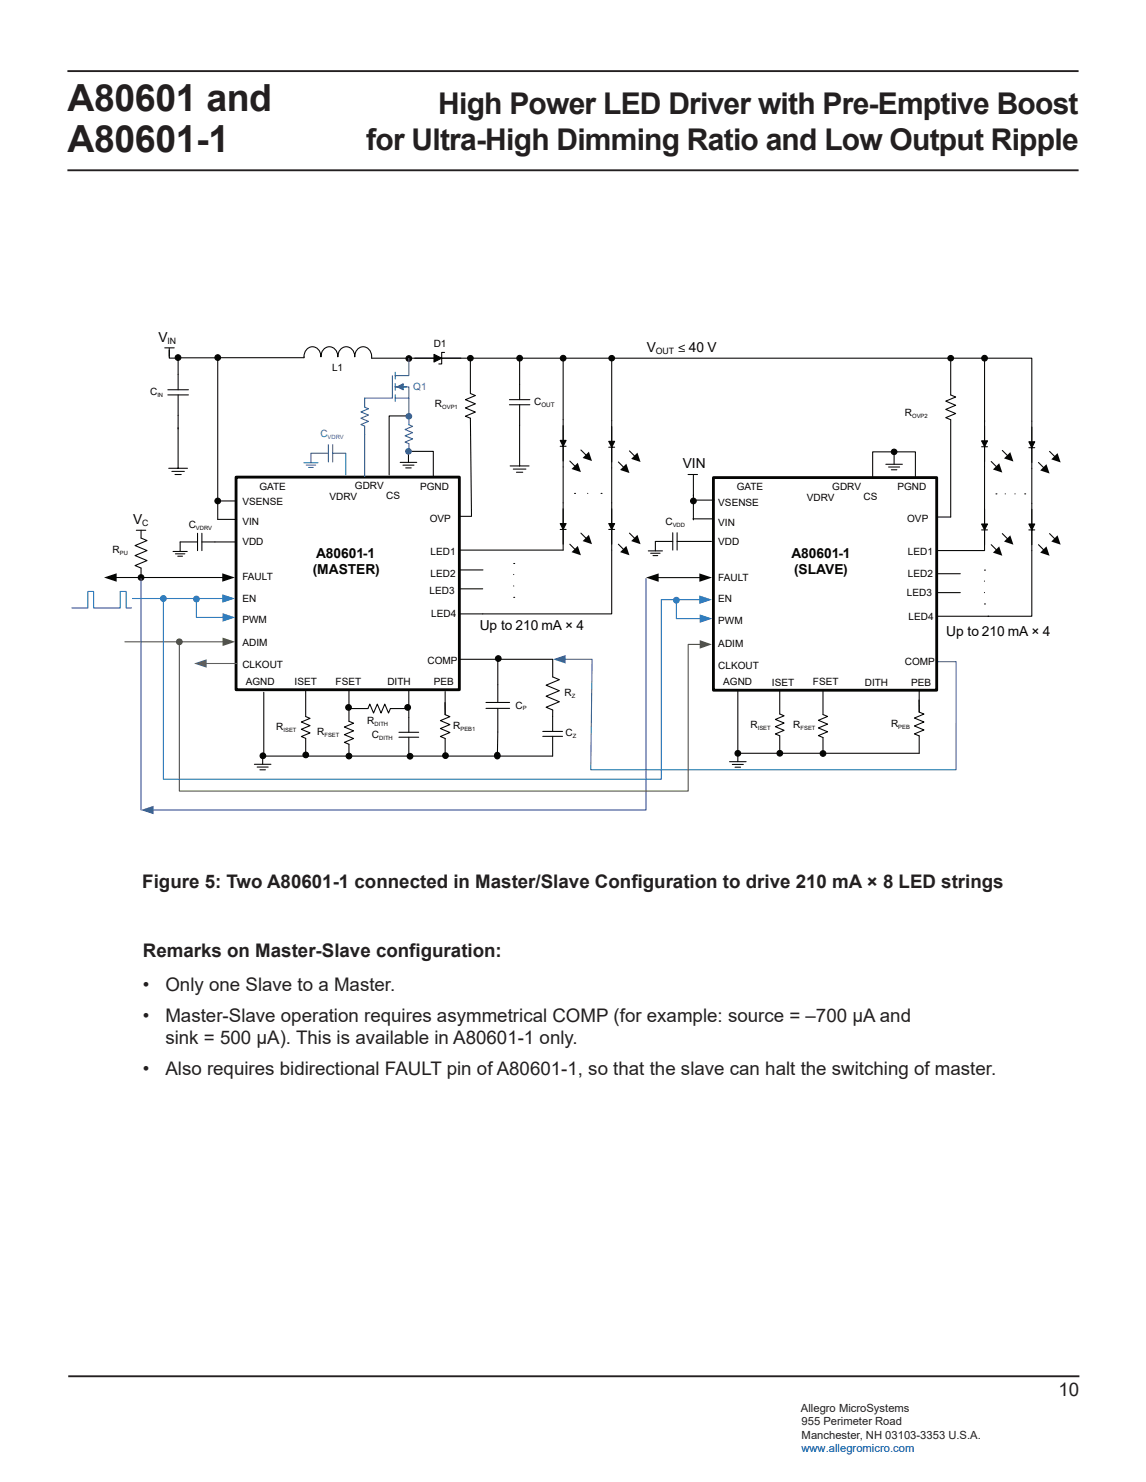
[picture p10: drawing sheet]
<svg xmlns="http://www.w3.org/2000/svg" width="216mm" height="279mm" viewBox="0 0 216 279" stroke-linecap="round" stroke-linejoin="round" font-family="sans-serif">
<path d="M12.7 13.4h190.5M12.7 32.1h190.5M12.9 259.5h190.5" fill="none" stroke="#231f20" stroke-width=".35"/>
<path d="M44.5 90h42v40h-42z" fill="none" stroke="#040503" stroke-width=".53"/>
<path d="M88.6 74.2l1 .4-1.9 .8 1.9 .7-1.9 .8 1.9 .8-1.9 .8 .9 .4 .2 18.4M96 75.3h3.8M96 76.3h3.8M97.9 72.5v2.8M97.9 76.3v3.9M96.1 87.8h3.6M96.7 88.4h2.4M97.3 89h1.2M97.9 80.1v7.7M26.6 101.4l1.1 .5-2.3 1 2.3 .9-2.3 .9 2.3 1-2.3 .9 1.2 .5" fill="none" stroke="#040503" stroke-width=".2"/>
<path d="M23.5 121h18.9" fill="none" stroke="#4f622c" stroke-width=".2"/>
<path d="M41.9 120.2l2.4 .8-2.4 .8z" fill="#4f622c"/>
<path d="M106.1 79.1v8.9M105.5 84.1h1.2M107.3 86.9l1.1 1.1M109.4 84.8l1.1 1.1M86.5 103.7h19.6M86.5 115.7h4.5" fill="none" stroke="#040503" stroke-width=".2"/>
<g fill="#040503">
<path d="M107.7 88.4l1.2-1.2 .5 1.8z"/>
<path d="M109.8 86.3l1.1-1.1 .6 1.7z"/>
<path d="M105.5 83h1.2l-.6 1.1z" fill-rule="evenodd"/>
</g>
<path d="M115.2 79.3v8.9M105.5 83h1.2l-.6 1.1zM114.7 84.3h1.1M116.5 87.1l1.1 1.1M118.6 85l1 1.1" fill="none" stroke="#040503" stroke-width=".2"/>
<g fill="#040503">
<path d="M116.8 88.6l1.2-1.2 .6 1.8z"/>
<path d="M118.9 86.5l1.2-1.2 .6 1.8z"/>
<path d="M114.7 83.2h1.1l-.6 1.1z" fill-rule="evenodd"/>
</g>
<path d="M105.5 99.8h1.2M106.1 94.8v8.9M114.7 83.2h1.1l-.6 1.1zM107.3 102.6l1.1 1.1M109.4 100.5l1.1 1.1" fill="none" stroke="#040503" stroke-width=".2"/>
<g fill="#040503">
<path d="M107.7 104.1l1.2-1.2 .5 1.8z"/>
<path d="M109.8 102l1.1-1.2 .6 1.8z"/>
<path d="M105.5 98.7h1.2l-.6 1.1z" fill-rule="evenodd"/>
</g>
<path d="M105.5 98.7h1.2l-.6 1.1zM114.7 99.8h1.1M115.2 94.8v8.9M116.5 102.6l1.1 1.1M118.6 100.5l1 1.1" fill="none" stroke="#040503" stroke-width=".2"/>
<g fill="#040503">
<path d="M116.8 104.1l1.2-1.2 .6 1.8z"/>
<path d="M118.9 102l1.2-1.2 .6 1.8z"/>
<path d="M114.7 98.7h1.1l-.6 1.1z" fill-rule="evenodd"/>
</g>
<path d="M114.7 98.7h1.1l-.6 1.1zM21.8 108.9h20.9" fill="none" stroke="#040503" stroke-width=".2"/>
<path d="M106.1 88v6.8M115.2 88.2v6.6" fill="none" stroke="#040503" stroke-width=".2" stroke-dasharray="8756.9 8756.9"/>
<path d="M19.6 108.9l2.4-.8v1.6z" fill="#040503"/>
<g fill="none" stroke="#040503" stroke-width=".2">
<path d="M31 65.6h1.8M31.6 73.5h3.9M31.6 74.5h3.9M31.9 65.7v1.5M33.6 70.6v2.9M33.6 74.5v3.8M76.7 67.5h11.6M25.7 100h1.8M26.6 100v1.4M31.8 88.3h3.5M32.4 88.9h2.3M33 89.5h1.1"/>
<path d="M33.6 80.6v7.7"/>
</g>
<path d="M81.8 66.8l1.4 .7-1.4 .8z" fill-rule="evenodd" fill="#040503"/>
<path d="M81.8 66.8l1.4 .7-1.4 .8zM83.8 66.4h-.6v2.2h-.5" fill="none" stroke="#040503" stroke-width=".2"/>
<circle cx="26.6" cy="108.9" r=".53" fill="#040503"/>
<g fill="none" stroke="#040503" stroke-width=".2">
<path d="M88.3 67.5h26.9v11.8M97.9 67.9v4.6M106.1 67.5v11.6M41 97.9h3.6"/>
<circle cx="26.6" cy="108.9" r=".53"/>
</g>
<circle cx="88.6" cy="67.5" r=".52" fill="#040503"/>
<circle cx="88.6" cy="67.5" r=".52" fill="none" stroke="#040503" stroke-width=".2"/>
<circle cx="97.9" cy="67.5" r=".53" fill="#040503"/>
<circle cx="97.9" cy="67.5" r=".53" fill="none" stroke="#040503" stroke-width=".2"/>
<circle cx="77" cy="67.6" r=".53" fill="#040503"/>
<circle cx="77" cy="67.6" r=".53" fill="none" stroke="#040503" stroke-width=".2"/>
<circle cx="33.5" cy="67.4" r=".53" fill="#040503"/>
<g fill="none" stroke="#040503" stroke-width=".2">
<path d="M40.5 67.5h-6.9v3.1"/>
<circle cx="33.5" cy="67.4" r=".53"/>
</g>
<circle cx="106.1" cy="67.5" r=".53" fill="#040503"/>
<g fill="none" stroke="#040503" stroke-width=".2">
<path d="M115.2 103.7v12h-24.2"/>
<circle cx="106.1" cy="67.5" r=".53"/>
</g>
<circle cx="41" cy="67.4" r=".53" fill="#040503"/>
<g fill="none" stroke="#040503" stroke-width=".2">
<path d="M31.9 66v1.5h1.1M33.6 78.3v2.6M41.4 67.4h15.9M57.3 67.3a1.62 1.62 0 0 1 1.6-1.9 1.62 1.62 0 0 1 1.6 1.9 1.62 1.62 0 0 1 1.6-1.9 1.62 1.62 0 0 1 1.5 1.9 1.62 1.62 0 0 1 1.6-1.9 1.62 1.62 0 0 1 1.6 1.9 1.62 1.62 0 0 1 1.6-1.9 1.62 1.62 0 0 1 1.6 1.9M86.5 97.3h2.3M108.2 93h.1M113.2 93h.1M86.5 111h4.4M86.5 107.5h4.5M96.8 112.6h.1M96.8 106.2h.1"/>
<circle cx="41" cy="67.4" r=".53"/>
</g>
<path d="M110.7 93h-1.2" fill="none" stroke="#040503" stroke-width=".2" stroke-dasharray="0 2.5"/>
<path d="M96.8 110.5v-3.2" fill="none" stroke="#040503" stroke-width=".2" stroke-dasharray="0 2.1"/>
<path d="M73.9 70.8v4.3h-5.2M74.5 75.1h2.5v3.5M74.5 70.2v1.3M74.5 72.3v1.3M74.5 74.4v1.3M76.6 72.9h-2.1h2.5v2.2M77 67.6v3.2h-2.5" fill="none" stroke="#3853a3" stroke-width=".2"/>
<path d="M74.8 72.9l1.2-.5v1.1z" fill="#3853a3"/>
<path d="M68.7 75v1.8l.7 .3-1.4 .6 1.4 .6-1.4 .5 1.4 .6-1.4 .6 .7 .3v9.6M74.8 72.9l1.2-.5v1.1zM77 78.4v1.7M77 83.6v1.5" fill="none" stroke="#3853a3" stroke-width=".2"/>
<path d="M77.2 78.4h-3.9v11.1M75.4 87.2h3.1M75.9 87.7h2.1M76.4 88.2h1.1M77 85.1v2.1" fill="none" stroke="#040503" stroke-width=".2"/>
<circle cx="77" cy="78.5" r=".52" fill="#3853a3"/>
<g fill="none" stroke="#3853a3" stroke-width=".2">
<path d="M57.2 87.2h2.7M57.7 87.7h1.8M58.1 88.1h.9M61.9 85.5h-3.3v1.7M61.9 83.8v3.3M62.7 83.8v3.3M62.7 85.5h2.4v4"/>
<circle cx="77" cy="78.5" r=".52"/>
</g>
<path d="M70 67.5h6.7M77.2 85.1h4.4v4.9M32.6 104h2.7M33 104.4h1.8M33.5 104.9h.9M33.9 102.2h3.3M33.9 102.2v1.8M37.2 100.5v3.3M38 100.5v3.3M38 102.2h6.5" fill="none" stroke="#040503" stroke-width=".2"/>
<circle cx="77" cy="85.1" r=".52" fill="#3853a3"/>
<circle cx="77" cy="85.1" r=".52" fill="none" stroke="#3853a3" stroke-width=".2"/>
<circle cx="41" cy="94.4" r=".53" fill="#040503"/>
<g fill="none" stroke="#040503" stroke-width=".2">
<path d="M185.5 79.2v8.9M40.9 94.4h3.6M184.9 84.2h1.1M186.7 87l1.1 1.1M188.8 84.9l1.1 1.1M176.6 103.8h8.9M176.6 116.2h9.7"/>
<circle cx="41" cy="94.4" r=".53"/>
</g>
<g fill="#040503">
<path d="M187.1 88.5l1.1-1.2 .6 1.8z"/>
<path d="M189.2 86.4l1.1-1.2 .6 1.8z"/>
<path d="M184.9 83.1h1.1l-.5 1.1z" fill-rule="evenodd"/>
</g>
<path d="M194.4 79.4v8.9M184.9 83.1h1.1l-.5 1.1zM193.8 84.4h1.1M195.6 87.2l1.1 1M197.7 85.1l1.1 1.1" fill="none" stroke="#040503" stroke-width=".2"/>
<g fill="#040503">
<path d="M196 88.7l1.1-1.2 .6 1.8z"/>
<path d="M198.1 86.6l1.1-1.2 .6 1.8z"/>
<path d="M193.8 83.3h1.1l-.5 1.1z" fill-rule="evenodd"/>
</g>
<path d="M184.9 99.9h1.1M185.5 94.9v8.9M193.8 83.3h1.1l-.5 1.1zM186.7 102.7l1.1 1M188.8 100.6l1.1 1.1" fill="none" stroke="#040503" stroke-width=".2"/>
<g fill="#040503">
<path d="M187.1 104.2l1.1-1.2 .6 1.8z"/>
<path d="M189.2 102.1l1.1-1.2 .6 1.8z"/>
<path d="M184.9 98.8h1.1l-.5 1.1z" fill-rule="evenodd"/>
</g>
<path d="M184.9 98.8h1.1l-.5 1.1zM193.8 99.9h1.1M194.4 94.9v8.9M195.6 102.7l1.1 1M197.7 100.6l1.1 1.1" fill="none" stroke="#040503" stroke-width=".2"/>
<g fill="#040503">
<path d="M196 104.2l1.1-1.2 .6 1.8z"/>
<path d="M198.1 102.1l1.1-1.2 .6 1.8z"/>
<path d="M193.8 98.8h1.1l-.5 1.1z" fill-rule="evenodd"/>
</g>
<path d="M193.8 98.8h1.1l-.5 1.1zM123.9 108.9h8.4" fill="none" stroke="#040503" stroke-width=".2"/>
<path d="M185.5 88.1v6.8M194.4 88.3v6.6" fill="none" stroke="#040503" stroke-width=".2" stroke-dasharray="8756.9 8756.9"/>
<path d="M121.7 108.9l2.4-.8v1.6z" fill="#040503"/>
<path d="M115.6 67.5h78.8v11.9M129.6 89.5h1.8" fill="none" stroke="#040503" stroke-width=".2"/>
<circle cx="115.3" cy="67.5" r=".52" fill="#040503"/>
<circle cx="115.3" cy="67.5" r=".52" fill="none" stroke="#040503" stroke-width=".2"/>
<circle cx="185.5" cy="67.5" r=".53" fill="#040503"/>
<g fill="none" stroke="#040503" stroke-width=".2">
<path d="M131 94.3h3.5M176.6 97.5h2.5M187.6 93.1h.1M193 93.1h.1M176.5 108.2h4.4M176.5 111.7h4.4M185.5 113.9h.1M185.5 107.5h.1M194.4 103.8v12.4h-8.3"/>
<circle cx="185.5" cy="67.5" r=".53"/>
</g>
<path d="M191.2 93.1h-2.7" fill="none" stroke="#040503" stroke-width=".2" stroke-dasharray="0 1.8"/>
<path d="M185.5 111.7v-3.2" fill="none" stroke="#040503" stroke-width=".2" stroke-dasharray="0 2.1"/>
<path d="M28.5 152.7h93.2v-43.6" fill="none" stroke="#3853a3" stroke-width=".2" stroke-dasharray="8756.9 8756.9"/>
<path d="M26.6 152.7l2.3-.8v1.6z" fill="#3853a3"/>
<circle cx="33.8" cy="121" r=".53" fill="#4f622c"/>
<circle cx="33.8" cy="121" r=".53" fill="none" stroke="#4f622c" stroke-width=".2"/>
<path d="M26.6 109.1v43.6" fill="none" stroke="#3853a3" stroke-width=".2" stroke-dasharray="8756.9 8756.9"/>
<path d="M176.6 124.7h3.5v20.4h-68.8l.2-20.8h-6.2" fill="none" stroke="#3853a3" stroke-width=".2" stroke-dasharray="2548.1 5096.2"/>
<path d="M91.6 132.4h4.4M91.6 133.5h4.4M93.8 124.5v7.9M93.8 133.5v4.5M102.3 137.9h3.7M102.3 138.8h3.7M104.1 135.1v2.8M104.1 138.8v3.7M104.1 127.6l1.3 .5-2.5 1.1 2.5 1-2.5 1.1 2.5 1-2.5 1 1.2 .6" fill="none" stroke="#040503" stroke-width=".2"/>
<circle cx="93.7" cy="142.4" r=".58" fill="#040503"/>
<g fill="none" stroke="#040503" stroke-width=".2">
<path d="M93.8 138l-.1 4.6M104.1 133.9v1.2M49.8 142.5h54.3"/>
<circle cx="93.7" cy="142.4" r=".58"/>
</g>
<circle cx="93.9" cy="124.2" r=".53" fill="#040503"/>
<g fill="none" stroke="#040503" stroke-width=".2">
<path d="M179.1 74.5l.9 .3-1.8 .8 1.8 .8-1.8 .8 1.8 .8-1.8 .7 .9 .4M86.5 124.3h17.6v3.3"/>
<circle cx="93.9" cy="124.2" r=".53"/>
</g>
<circle cx="179.1" cy="67.5" r=".52" fill="#040503"/>
<circle cx="179.1" cy="67.5" r=".52" fill="none" stroke="#040503" stroke-width=".2"/>
<path d="M37 116.4h5.4" fill="none" stroke="#1070b9" stroke-width=".2"/>
<path d="M41.9 115.6l2.4 .8-2.4 .8z" fill="#1070b9"/>
<path d="M25 112.8h17.1" fill="none" stroke="#1070b9" stroke-width=".2"/>
<path d="M41.9 112l2.3 .8-2.3 .8z" fill="#1070b9"/>
<path d="M37 112.8v3.6" fill="none" stroke="#1070b9" stroke-width=".2"/>
<circle cx="37" cy="112.9" r=".53" fill="#1070b9"/>
<g fill="none" stroke="#1070b9" stroke-width=".2">
<path d="M13.5 114.6h3.1v-3.1h1v3.1h5v-3.1h1.2v3.1h1"/>
<circle cx="37" cy="112.9" r=".53"/>
</g>
<path d="M49.7 130.5v11.7M57.6 130.3v4.8l.8 .3-1.6 .7 1.6 .7-1.6 .7 1.6 .7-1.6 .7 .8 .3" fill="none" stroke="#040503" stroke-width=".2"/>
<circle cx="49.5" cy="142.5" r=".53" fill="#040503"/>
<g fill="none" stroke="#040503" stroke-width=".2">
<path d="M65.7 130.1v5.9l.9 .3-1.7 .8 1.7 .7-1.7 .7 1.7 .7-1.7 .8 .8 .3v2.1"/>
<circle cx="49.5" cy="142.5" r=".53"/>
</g>
<circle cx="65.7" cy="142.5" r=".53" fill="#040503"/>
<g fill="none" stroke="#040503" stroke-width=".2">
<path d="M57.6 139.2v3.5M47.9 144.1h3.1M48.4 144.6h2.1M49 145.1h1M49.5 142v2.1"/>
<circle cx="65.7" cy="142.5" r=".53"/>
</g>
<circle cx="57.6" cy="142.3" r=".53" fill="#040503"/>
<circle cx="57.6" cy="142.3" r=".53" fill="none" stroke="#040503" stroke-width=".2"/>
<circle cx="77.2" cy="142.6" r=".53" fill="#040503"/>
<g fill="none" stroke="#040503" stroke-width=".2">
<path d="M65.9 133.6h3.4l.4-.9 .7 1.7 .7-1.7 .7 1.7 .7-1.7 .7 1.7 .3-.8h3.5M75.2 138.1h3.7M75.2 139h3.7M77 130.2v7.9M77 139v3.7M83.8 132.5l.1 2.2M83.9 134.7l.9 .4-1.8 .8 1.8 .7-1.8 .8 1.8 .7-1.8 .7 .9 .4M83.9 130.4v4.3"/>
<circle cx="77.2" cy="142.6" r=".53"/>
</g>
<circle cx="65.7" cy="133.4" r=".53" fill="#040503"/>
<circle cx="65.7" cy="133.4" r=".53" fill="none" stroke="#040503" stroke-width=".2"/>
<circle cx="76.8" cy="133.4" r=".53" fill="#040503"/>
<circle cx="76.8" cy="133.4" r=".53" fill="none" stroke="#040503" stroke-width=".2"/>
<circle cx="83.9" cy="142.5" r=".53" fill="#040503"/>
<g fill="none" stroke="#040503" stroke-width=".2">
<path d="M83.9 139.2v3.1"/>
<circle cx="83.9" cy="142.5" r=".53"/>
</g>
<path d="M38.7 125.1h5.9" fill="none" stroke="#1fb04f" stroke-width=".2"/>
<path d="M36.6 125.1l2.3-.8v1.6z" fill="#1fb04f"/>
<path d="M134.4 90h42.1v40.1h-42.1z" fill="none" stroke="#040503" stroke-width=".53"/>
<path d="M139 130v11.7M146.9 130v4.6l.8 .3-1.6 .7 1.6 .7-1.6 .7 1.6 .7-1.6 .7 .8 .3" fill="none" stroke="#040503" stroke-width=".2"/>
<circle cx="139" cy="142" r=".53" fill="#040503"/>
<g fill="none" stroke="#040503" stroke-width=".2">
<path d="M155 130.1v4.6l.9 .4-1.7 .7 1.7 .7-1.7 .7 1.7 .8-1.7 .7 .8 .3v2.9"/>
<circle cx="139" cy="142" r=".53"/>
</g>
<circle cx="155" cy="142.1" r=".53" fill="#040503"/>
<g fill="none" stroke="#040503" stroke-width=".2">
<path d="M146.9 138.7v3.5M137.4 143.6h3.2M138 144.1h2M138.5 144.6h1M139 141.5v2.1"/>
<circle cx="155" cy="142.1" r=".53"/>
</g>
<circle cx="146.9" cy="142" r=".53" fill="#040503"/>
<g fill="none" stroke="#040503" stroke-width=".2">
<path d="M173.1 132l.1 2.2M173.2 134.2l.9 .4-1.8 .8 1.8 .7-1.8 .8 1.8 .7-1.8 .8 .9 .3v3.3h-34.6M173.2 130.1v4.1"/>
<circle cx="146.9" cy="142" r=".53"/>
</g>
<path d="M33.8 121v28.1h95.9v-27.6h3" fill="none" stroke="#4f622c" stroke-width=".2"/>
<path d="M131.8 120.7l2.3 .8-2.3 .8z" fill="#4f622c"/>
<path d="M127.4 116.6h5.4" fill="none" stroke="#1070b9" stroke-width=".2"/>
<path d="M131.8 115.8l2.4 .8-2.4 .8z" fill="#1070b9"/>
<path d="M124.6 113.1h7.9" fill="none" stroke="#1070b9" stroke-width=".2"/>
<path d="M131.8 112.3l2.3 .8-2.3 .8z" fill="#1070b9"/>
<path d="M127.4 113.1v3.5" fill="none" stroke="#1070b9" stroke-width=".2"/>
<circle cx="127.4" cy="113.2" r=".53" fill="#1070b9"/>
<g fill="none" stroke="#1070b9" stroke-width=".2">
<path d="M30.8 112.6v34.3h93.8v-33.8"/>
<circle cx="127.4" cy="113.2" r=".53"/>
</g>
<circle cx="30.8" cy="112.8" r=".53" fill="#1070b9"/>
<circle cx="30.8" cy="112.8" r=".53" fill="none" stroke="#1070b9" stroke-width=".2"/>
<path d="M185.5 67.5v12.1M130.5 97.8h3.6M130.6 93.3v4.7M122.1 103.9h2.7M122.6 104.3h1.8M123 104.7h.9M126.7 102.1h-3.2v1.8M126.7 100.4v3.3M127.6 100.4v3.3M127.6 102.1h6.4" fill="none" stroke="#040503" stroke-width=".2"/>
<circle cx="130.6" cy="94.4" r=".53" fill="#040503"/>
<g fill="none" stroke="#040503" stroke-width=".2">
<path d="M130.6 89.5v4M166.9 87.5h3.1M167.4 88h2.1M167.9 88.6h1.1M168 85.2h4.5v4.7M168.3 85.2h-3.9v4.8M168.4 85.4v2.1"/>
<circle cx="130.6" cy="94.4" r=".53"/>
</g>
<circle cx="168.5" cy="85.2" r=".52" fill="#040503"/>
<g fill="none" stroke="#040503" stroke-width=".2">
<path d="M41 67.4v30.5M57.3 67.3v.1M70 67.3v.2M88.6 67.5v6.7M179.1 67.3v7.2M179.1 79.1v18.4M26.6 107.1v1.7"/>
<circle cx="168.5" cy="85.2" r=".52"/>
</g>
<path d="M77 80.1l.7 .3-1.4 .6 1.4 .6-1.4 .6 1.4 .6-1.4 .5 .7 .3" fill="none" stroke="#3853a3" stroke-width=".2"/>
<g fill="#040503">
<path d="M41.9 108.1l2.3 .8-2.3 .8z"/>
<path d="M131.8 108.1l2.3 .8-2.3 .8z"/>
</g>
<path d="M104.2 124.3l2.4-.8v1.6z" fill="#3853a3"/>
<g font-size="7.1" fill="#231f20">
<text x="12.7" y="20.9">A80601 and</text>
<text x="12.7" y="28.7">A80601-1</text>
</g>
<g font-size="5.6" fill="#231f20">
<text x="82.6" y="21.5">High Power LED Driver with Pre-Emptive Boost</text>
<text x="69" y="28.3">for Ultra-High Dimming Ratio and Low Output Ripple</text>
</g>
<g font-size="3.5" fill="#231f20">
<text x="26.8" y="167.4">Figure 5: Two A80601-1 connected in Master/Slave Conf</text>
<text x="118.9" y="167.4">iguration to drive 210 mA × 8 LED strings</text>
<text x="26.9" y="180.5">Remarks on Master-Slave configuration:</text>
<text x="26.9" y="186.8">•</text>
<text x="31.2" y="186.8">Only one Slave to a Master.</text>
<text x="26.9" y="192.7">•</text>
<text x="31.2" y="192.7">Master-Slave operation requires asymmetrical COMP (for example: source = –700 µA and</text>
<text x="31.2" y="196.9">sink = 500 µA). This is available in A80601-1 only.</text>
<text x="26.9" y="202.7">•</text>
<text x="31.2" y="202.7">Also requires bidirectional FAULT pin of A80601-1, so that the slave can halt the switching of master.</text>
<text x="199.4" y="263.1">10</text>
</g>
<g font-size="2.6" fill="#040503">
<text x="29.9" y="64.4">V</text>
<text x="121.9" y="66.4">V</text>
<text x="127.7" y="66.4">≤ 40 V</text>
<text x="128.6" y="88.1">VIN</text>
<text x="25.1" y="98.8">V</text>
<text x="59.6" y="105.2">A80601-1</text>
<text x="149.1" y="105.3">A80601-1</text>
<text x="58.9" y="108.2">(MASTER)</text>
<text x="149.6" y="108.3">(SLAVE)</text>
<text x="90.4" y="118.9">Up to 210 mA × 4</text>
<text x="178.2" y="119.9">Up to 210 mA × 4</text>
</g>
<g font-size="2.1" fill="#231f20">
<text x="150.9" y="266.2">Allegro MicroSystems</text>
<text x="151" y="268.7">955 Perimeter Road</text>
<text x="151" y="271.2">Manchester, NH 03103-3353 U.S.A.</text>
</g>
<text font-size="2.1" fill="#00f" x="151" y="273.8">www.allegromicro.com</text>
<g font-size="1.9" fill="#040503">
<text x="81.7" y="65.4">D1</text>
<text x="62.6" y="69.9">L1</text>
<text x="28.3" y="74.5">C</text>
<text x="82" y="76.8">R</text>
<text x="100.6" y="76.4">C</text>
<text x="170.5" y="78.5">R</text>
<text x="45.7" y="95.3">VSENSE</text>
<text x="48.9" y="92.3">GATE</text>
<text x="62.1" y="94.3">VDRV</text>
<text x="66.9" y="92.3">GDRV</text>
<text x="72.7" y="94.1">CS</text>
<text x="79.1" y="92.3">PGND</text>
<text x="135.3" y="95.3">VSENSE</text>
<text x="138.8" y="92.4">GATE</text>
<text x="152" y="94.4">VDRV</text>
<text x="156.8" y="92.4">GDRV</text>
<text x="162.7" y="94.2">CS</text>
<text x="169.1" y="92.4">PGND</text>
<text x="35.5" y="99.5">C</text>
<text x="45.7" y="99">VIN</text>
<text x="81" y="98.4">OVP</text>
<text x="125.4" y="99">C</text>
<text x="135.3" y="99.1">VIN</text>
<text x="170.9" y="98.5">OVP</text>
<text x="21.2" y="104.3">R</text>
<text x="45.7" y="102.7">VDD</text>
<text x="81.1" y="104.7">LED1</text>
<text x="135.3" y="102.8">VDD</text>
<text x="171.1" y="104.5">LED1</text>
<text x="45.7" y="113.4">EN</text>
<text x="45.7" y="109.4">FAULT</text>
<text x="80.9" y="112">LED3</text>
<text x="81.1" y="108.7">LED2</text>
<text x="135.3" y="113.5">EN</text>
<text x="135.3" y="109.5">FAULT</text>
<text x="170.9" y="112.4">LED3</text>
<text x="171" y="108.8">LED2</text>
<text x="45.7" y="117.5">PWM</text>
<text x="81.2" y="116.3">LED4</text>
<text x="135.3" y="117.6">PWM</text>
<text x="171.2" y="116.9">LED4</text>
<text x="45.7" y="125.9">CLKOUT</text>
<text x="45.7" y="121.9">ADIM</text>
<text x="80.5" y="125.2">COMP</text>
<text x="135.3" y="122">ADIM</text>
<text x="170.5" y="125.3">COMP</text>
<text x="46.3" y="129.1">AGND</text>
<text x="55.5" y="129.2">ISET</text>
<text x="63.2" y="129.1">FSET</text>
<text x="73" y="129.2">DITH</text>
<text x="81.7" y="129.2">PEB</text>
<text x="106.3" y="131.3">R</text>
<text x="135.3" y="126">CLKOUT</text>
<text x="136.2" y="129.2">AGND</text>
<text x="145.4" y="129.3">ISET</text>
<text x="153.1" y="129.2">FSET</text>
<text x="162.9" y="129.3">DITH</text>
<text x="171.6" y="129.3">PEB</text>
<text x="52.1" y="137.7">R</text>
<text x="69.2" y="136.6">R</text>
<text x="85.4" y="137.5">R</text>
<text x="97.1" y="133.6">C</text>
<text x="141.4" y="137.2">R</text>
<text x="149.5" y="137.2">R</text>
<text x="167.9" y="137">R</text>
<text x="59.8" y="138.7">R</text>
<text x="70.1" y="139.2">C</text>
<text x="106.6" y="138.8">C</text>
</g>
<g font-size="1.9" fill="#3853a3">
<text x="77.8" y="73.6">Q1</text>
<text x="60.4" y="82.3">C</text>
</g>
<g font-size="1.6" fill="#040503">
<text x="31.6" y="64.8">IN</text>
<text x="123.5" y="66.8">OUT</text>
<text x="26.8" y="99.1">C</text>
</g>
<text font-size="1.2" fill="#040503" x="102" y="76.7">OUT</text>
<g font-size="1.1" fill="#040503">
<text x="29.6" y="74.9">IN</text>
<text x="83.3" y="77.2">OVP1</text>
<text x="171.9" y="78.8">OVP2</text>
<text x="36.9" y="99.9">VDRV</text>
<text x="126.7" y="99.4">VDD</text>
<text x="22.6" y="104.6">PU</text>
<text x="107.7" y="131.6">Z</text>
<text x="70.6" y="136.9">DITH</text>
<text x="86.8" y="137.9">PEB1</text>
<text x="98.5" y="133.9">P</text>
<text x="142.8" y="137.6">ISET</text>
<text x="150.8" y="137.6">FSET</text>
<text x="169.2" y="137.4">PEB</text>
<text x="53.4" y="138">ISET</text>
<text x="61.1" y="139">FSET</text>
<text x="71.4" y="139.6">DITH</text>
<text x="107.9" y="139.2">Z</text>
</g>
<text font-size="1.1" fill="#3853a3" x="61.7" y="82.7">VDRV</text>
</svg>
